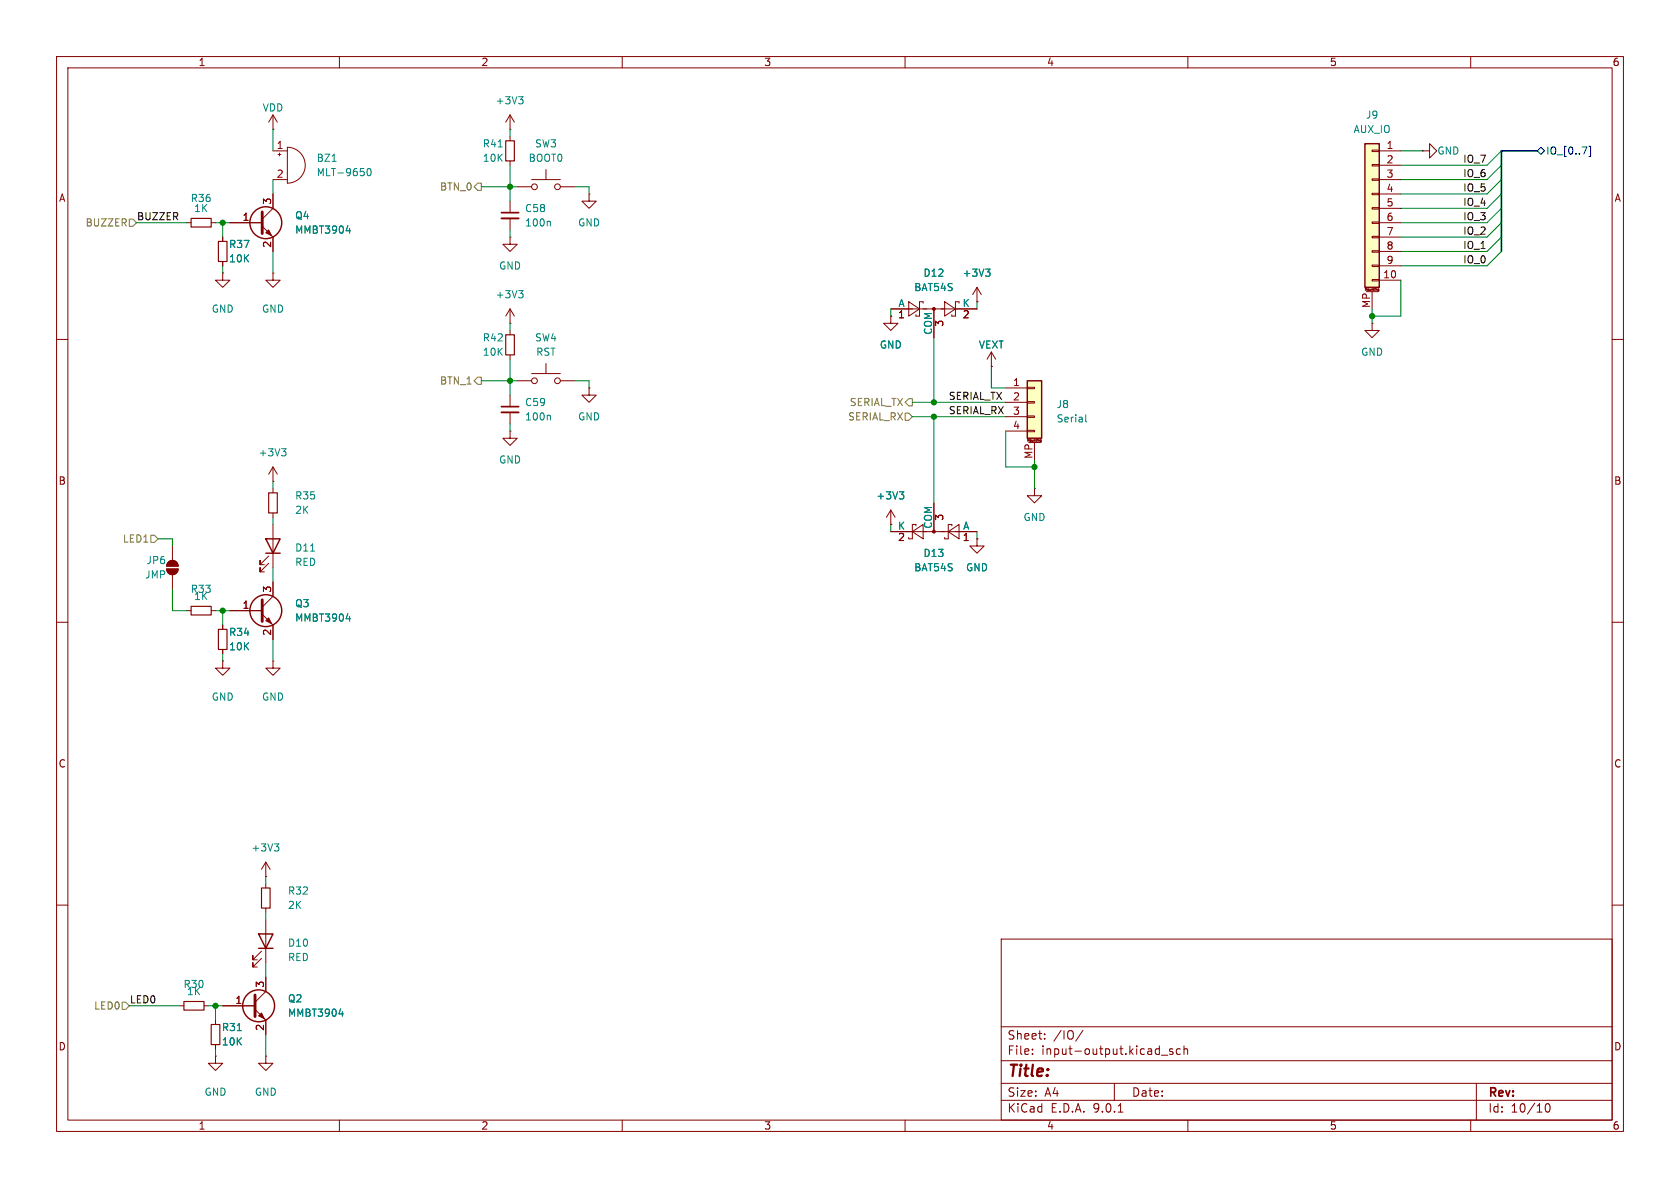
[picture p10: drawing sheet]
<svg xmlns="http://www.w3.org/2000/svg" width="297mm" height="210mm" viewBox="0 0 297 210" stroke-linecap="round" stroke-linejoin="round" font-family="sans-serif">
<path d="M0 0h297v210h-297z" fill="#fff" stroke="#fff" stroke-width=".18"/>
<g fill="none" stroke="#840000" stroke-width=".18">
<path d="M10 10h277v190h-277zM12 12h273v186h-273zM60 10v2M110 10v2M160 10v2M210 10v2M260 10v2M33 39.4h.8M37.3 39.4h.8M40.6 39.4h5.8M48.3 22.9h.1M48.3 20.3l-.8 1.3"/>
<path d="M48.3 20.3l.7 1.3M48.3 20.3v2.6M48.3 34.3v2.5l-1.9 1.9M90.2 22.9h.1M90.2 20.3v2.6M90.2 24.1v.8M90.2 28.4v.8M90.2 35.6v2M90.2 38.6v2M90.2 20.3l-.8 1.3M90.2 20.3l.7 1.3M91.4 33h2.6"/>
<path d="M94 31.8h5.1M96.5 30v1.8M99.1 33h2.5M104.1 34.3v1.3h1.3l-1.3 1.2-1.2-1.2h1.2M104.1 34.3h.1M39.4 48.3v1.2h1.2l-1.2 1.3-1.3-1.3h1.3M39.4 48.3h.1M46.4 40l1.9 1.9v2.6M48.3 48.3v1.2h1.2l-1.2 1.3-1.3-1.3h1.3M48.3 48.3h.1M90.2 41.9v1.3h1.2l-1.2 1.3-1.3-1.3h1.3M90.2 41.9h.1"/>
<path d="M90.2 57.2h.1M90.2 54.6v2.6M90.2 58.4v.8M90.2 54.6l-.8 1.3M90.2 54.6l.7 1.3M157.5 55.9v1.3h1.2l-1.2 1.2-1.3-1.2h1.3M157.5 55.9h.1M157.5 54.6h15.2M160.7 53.3l1.9 1.3-1.9 1.3zM163.2 53.6v-.3h-.6v2.6h-.7v-.3M165.1 54.6v5.1M167 53.3l1.9 1.3-1.9 1.3z"/>
<path d="M169.5 53.6v-.3h-.6v2.6h-.6v-.3M172.7 53.3h.1M172.7 50.8l-.7 1.3M172.7 50.8l.8 1.3M172.7 50.8v2.5M10 60h2M90.2 76.2v1.3h1.2l-1.2 1.2-1.3-1.2h1.3M90.2 76.2h.1M90.2 62.7v.8M90.2 69.9v2M90.2 72.9v2M91.4 67.3h2.6"/>
<path d="M94 66h5.1M96.5 64.3v1.7M99.1 67.3h2.5M104.1 68.6v1.3h1.3l-1.3 1.2-1.2-1.2h1.2M104.1 68.6h.1M175.3 64.8h.1M175.3 62.2l-.8 1.3M175.3 62.2l.7 1.3M175.3 62.2v2.6M285 60h2M48.3 85.1h.1M48.3 82.6v2.5"/>
<path d="M48.3 86.4v.7M48.3 90.7v.7M48.3 82.6l-.8 1.2M48.3 82.6l.7 1.2M157.5 92.7h.1M157.5 90.2l-.8 1.2M157.5 90.2l.7 1.2M157.5 90.2v2.5M157.5 94h15.2M161.3 94l1.9-1.3v2.6zM161.9 93v-.3h-.6v2.6h-.6v-.3M165.1 88.9v5.1"/>
<path d="M167.6 94l1.9-1.3v2.6zM168.3 93v-.3h-.7v2.6h-.6v-.3M172.7 95.3v1.2h1.3l-1.3 1.3-1.3-1.3h1.3M172.7 95.3h.1M10 110h2M33 108h.8M37.3 108h.8M39.4 116.8v1.3h1.2l-1.2 1.3-1.3-1.3h1.3M39.4 116.8h.1M48.3 116.8v1.3h1.2l-1.2 1.3-1.3-1.3h1.3M48.3 116.8h.1M285 110h2"/>
<path d="M10 160h2M177 166h108v32h-108zM285 160h2M38.1 186.7v1.3h1.3l-1.3 1.2-1.3-1.2h1.3M38.1 186.7h.1M38.1 180.3v.8M38.1 184.7v.7M47 186.7v1.3h1.3l-1.3 1.2-1.3-1.2h1.3M47 186.7h.1M60 198v2M110 198v2M160 198v2"/>
<path d="M177 194.5h108M177 191.5h108M177 187.5h108M177 181.5h108M182.5 186.3v.1M182.5 185.5v.1M184.7 183.6v.1M184.7 182.8v.1M191.5 182.1l-1.3 2M197 191.5v3M197.7 196.6h.8M205.3 186.5h1.2"/>
<path d="M207.3 185.5l-.3-.1-.3 .2 .1 .2 .5 .2v.3h-.6M208.7 185.5l-.5-.1-.2 .3v.4l.1 .2h.6M209.3 185.5l.2-.1 .4 .1 .1 .9M209.3 184.9v1.5M210 198v2M260 198v2M261 191.5v6.5M273.3 195.2l.2-.1a.81 .81 0 0 1 .6 .6 .81 .81 0 0 1-.3 .8l-.1 .1a.81 .81 0 0 1-.4-1.4z"/>
<circle cx="94.5" cy="33" r=".51"/>
<circle cx="98.6" cy="33" r=".51"/>
<circle cx="94.5" cy="67.3" r=".51"/>
<circle cx="98.6" cy="67.3" r=".51"/>
</g>
<g fill="none" stroke="#008484" stroke-width=".18">
<path d="M91.7 17.1h.8l-.5 .5M92.2 17.6l.3 .2v.3l-.3 .3M88.1 26h.7M97.1 39.1l.2 .2v.7M61.2 40.8h.8M61.8 40.4v.8M91.7 51.4h.8l-.5 .5M92.2 51.9l.3 .2v.3l-.3 .2M174.2 47.6h.8l-.4 .5M174.8 48.1l.2 .2v.3l-.2 .2M49.8 79.3h.8l-.5 .5M50.3 79.8l.3 .2v.3l-.3 .3"/>
<path d="M97.1 73.4l.2 .2v.6M159 86.9h.8l-.4 .5M159.5 87.4l.3 .3v.3l-.3 .2M41.9 182.2h.8"/>
</g>
<path d="M46.4 37.5v3.8" fill="none" stroke="#840000" stroke-width=".51"/>
<circle cx="47" cy="39.4" r="2.82" fill="none" stroke="#840000" stroke-width=".25"/>
<g fill="#840000" stroke="#840000" stroke-width=".18">
<path d="M47 41.1l.5-.5 .5 1.1z"/>
<circle cx="165.1" cy="94" r=".25"/>
<circle cx="165.1" cy="54.6" r=".25"/>
</g>
<path d="M33.8 38.6h3.5v1.5h-3.5zM89.4 24.9h1.5v3.5h-1.5zM89.4 59.2h1.5v3.5h-1.5zM47.5 87.1h1.5v3.6h-1.5zM33.8 107.2h3.5v1.5h-3.5zM37.3 181.1h1.6v3.6h-1.6z" fill="none" stroke="#840000" stroke-width=".2"/>
<path d="M88.6 37.6h3.1M88.6 71.9h3.1" fill="none" stroke="#840000" stroke-width=".3"/>
<path d="M88.6 38.6h3.1M88.6 72.9h3.1" fill="none" stroke="#840000" stroke-width=".33"/>
<path d="M181.6 67.3h2.5v10.2h-2.5z" fill="#ffffc2"/>
<g fill="none" stroke="#840000" stroke-width=".25">
<path d="M181.6 67.3h2.5v10.2h-2.5zM47 95.3h2.5l-1.2 2.5zM47 97.8h2.5M45.7 165.1h2.6l-1.3 2.5zM45.7 167.6h2.6"/>
<circle cx="47" cy="107.9" r="2.82"/>
<circle cx="45.7" cy="177.8" r="2.82"/>
</g>
<g fill="none" stroke="#840000" stroke-width=".18">
<path d="M48.3 26.7h2.5M48.3 31.8h2.5M49.1 27.3h.6M49.4 27.1v.5M50.8 26a3.2 3.2 0 0 1 3.2 3.2 3.2 3.2 0 0 1-3.2 3.2zM251.5 26.7h1.2v1.2l1.3-1.2-1.3-1.3v1.3M251.5 26.7h.1M39.4 41.9v.8M39.4 46.2v.8M242.6 57.2v1.2h-1.3l1.3 1.3 1.2-1.3h-1.2M242.6 57.2h.1M177.8 68.6h3.8"/>
<path d="M177.8 71.1h3.8M177.8 73.7h3.8M177.8 76.2h3.8M181.6 68.5h1.3v.2h-1.3zM181.6 71h1.3v.2h-1.3zM181.6 73.5h1.3v.3h-1.3zM181.6 76.1h1.3v.2h-1.3zM181.9 78.2h2M182.9 78.2v3.1M183.9 78h.1M183.9 77.8v.2M183.9 77.8h.2v.3h-.2"/>
<path d="M183.9 78h.2M183.9 77.8h.1M29.8 99.4a1.02 1.02 0 0 1 1.1-.3 1.02 1.02 0 0 1 .6 1h-2zM30.5 96.5v2.6M47.5 99.6l-1.5 1.5v-.8v.8h.7M47.5 98.3l-1.5 1.5v-.7v.7h.7M48.3 92.7v7.6M182.9 86.4v1.2h1.2l-1.2 1.3-1.3-1.3h1.3M182.9 86.4h.1M29.5 100.6h2a1.02 1.02 0 0 1-1 1 1.02 1.02 0 0 1-1-1zM30.5 101.6v2.5M39.4 110.5v.8"/>
<path d="M39.4 114.8v.8M40.6 108h5.8M46.4 108.6l1.9 1.9v2.5M48.3 102.9v2.5l-1.9 1.9M47 154.9h.1M47 152.4v2.5M47 156.2v.8M47 152.4l-.8 1.3M47 152.4l.8 1.3M31.7 177.8h.8M36.1 177.8h.7M39.4 177.8h5.7"/>
<path d="M45.1 178.4l1.9 1.9v2.6M46.2 169.4l-1.5 1.5v-.7v.7h.8M46.2 168.1l-1.5 1.6v-.8v.8h.8M47 172.7v2.6l-1.9 1.9M47 160.5v.8M47 162.6v7.6"/>
</g>
<path d="M58.7 28.5h.7M65 29.9l.2-.1a.68 .68 0 0 1 .4 .6 .68 .68 0 0 1-.4 .7l-.2-.2-.1-.3zM191.9 73.3v1.1l.2 .2M54.9 97.4h.7M61.2 109.4h.8M61.8 109v.8M48.5 149.2h.8l-.4 .5M49 149.7l.3 .2v.3l-.3 .2M59.9 179.2h.8M60.5 178.8v.8" fill="none" stroke="#008484" stroke-width=".18"/>
<path d="M46.4 106v3.9M45.1 175.9v3.8" fill="none" stroke="#840000" stroke-width=".51"/>
<g fill="#840000" stroke="#840000" stroke-width=".18">
<path d="M45.7 179.6l.5-.5 .5 1z"/>
<path d="M29.5 100.6h2a1.02 1.02 0 0 1-1 1 1.02 1.02 0 0 1-1-1z"/>
<path d="M29.8 99.4a1.02 1.02 0 0 1 1.1-.3 1.02 1.02 0 0 1 .6 1h-2z"/>
<path d="M47 109.7l.5-.5 .5 1z"/>
</g>
<path d="M38.6 42.7h1.5v3.5h-1.5zM38.6 111.3h1.5v3.5h-1.5zM46.2 157h1.6v3.5h-1.6zM32.5 177h3.6v1.6h-3.6z" fill="none" stroke="#840000" stroke-width=".2"/>
<path d="M241.3 25.4h2.5v25.4h-2.5z" fill="#ffffc2"/>
<path d="M241.3 25.4h2.5v25.4h-2.5z" fill="none" stroke="#840000" stroke-width=".25"/>
<g fill="none" stroke="#840000" stroke-width=".18">
<path d="M40.6 39.4h5.8M48.3 34.3v2.5M242.6 26.5h1.2v.3h-1.2zM242.6 29.1h1.2v.2h-1.2zM242.6 31.6h1.2v.3h-1.2zM242.6 34.2h1.2v.2h-1.2zM242.6 36.7h1.2v.3h-1.2zM242.6 39.2h1.2v.3h-1.2zM243.8 26.7h3.8M243.8 29.2h3.8M243.8 31.8h3.8M243.8 34.3h3.8"/>
<path d="M243.8 36.8h3.8M243.8 39.4h3.8M39.4 41.9v.8M39.4 46.2v.8M48.3 41.9v2.6M157.5 55.9h.1M157.5 54.6h3.8M165.1 54.6v5.1M168.9 54.6h3.8M172.7 53.3h.1M241.6 51.6h2M242.6 41.8h1.2v.2h-1.2z"/>
<path d="M242.6 44.3h1.2v.3h-1.2zM242.6 46.9h1.2v.2h-1.2zM242.6 49.4h1.2v.3h-1.2zM242.6 51.6v3M243.6 51.3h.1M243.6 51.1v.2M243.6 51.3h.2M243.6 51.1h.1M243.6 51.1h.2M243.8 51.1v.3l-.2 .1M243.8 41.9h3.8M243.8 44.5h3.8"/>
<path d="M243.8 47h3.8M243.8 49.5h3.8M175.3 64.8h.1M157.5 92.7h.1M157.5 94h3.8M165.1 88.9v5.1M168.9 94h3.8M172.7 95.3h.1M39.4 110.5v.8M39.4 114.8v.8M40.6 108h5.8M48.3 102.9v2.5"/>
<path d="M48.3 110.5v2.5M39.4 177.8h5.7M47 172.7v2.6M38.1 180.3v.8M38.1 184.7v.7M47 180.3v2.6"/>
</g>
<path d="M22.9 38.7h.6l.6 .7-.6 .6h-.6zM84.5 32.4h.6v1.3h-.6l-.7-.7zM84.5 66.7h.6v1.2h-.6l-.7-.6zM160 73h.7l.6 .7-.6 .6h-.7zM160.7 70.5h.6v1.3h-.6l-.7-.7zM26.7 94.6h.6l.6 .7-.6 .6h-.6zM21.6 177.2h.6l.7 .6-.7 .6h-.6z" fill="none" stroke="#848400" stroke-width=".18"/>
<path d="M271.8 26.7l.6-.7 .6 .7-.6 .6zM279.7 26h.8l-.5 1.2M280.9 25.9h.3v1.8h-.3" fill="none" stroke="#000084" stroke-width=".18"/>
<path d="M271.8 26.7h-6.4v17.8" fill="none" stroke="#000084" stroke-width=".3"/>
<g fill="none" stroke="#008400" stroke-width=".18">
<path d="M24.1 39.4h8.9M38.1 39.4h2.5M39.4 39.4v2.5M48.3 22.9v3.8M48.3 31.8v2.5M85.1 33h6.3M90.2 22.9v1.2M90.2 29.2v6.4M101.6 33h2.5v1.3M247.6 26.7h3.9M265.4 39.4l-2.5 2.5h-15.3M265.4 29.2l-2.5 2.6h-15.3"/>
<path d="M265.4 26.7l-2.5 2.5h-15.3M265.4 36.8l-2.5 2.6h-15.3M265.4 34.3l-2.5 2.5h-15.3M265.4 31.8l-2.5 2.5h-15.3M39.4 47v1.3M48.3 44.5v3.8M90.2 40.6v1.3M90.2 57.2v1.2M157.5 54.6v1.3M165.1 59.7v11.4M172.7 53.3v1.3M242.6 54.6v2.6"/>
<path d="M247.6 49.5v6.4h-5M265.4 41.9l-2.5 2.6h-15.3M265.4 44.5l-2.5 2.5h-15.3M85.1 67.3h6.3M90.2 63.5v6.4M90.2 74.9v1.3M101.6 67.3h2.5v1.3M161.3 73.7h16.5M161.3 71.1h16.5M165.1 73.7v15.2M175.3 64.8v3.8h2.5M177.8 76.2v6.4h5.1"/>
<path d="M27.9 95.3h2.6v1.2M48.3 85.1v1.3M48.3 91.4v1.3M157.5 92.7v1.3M172.7 94v1.3M182.9 81.3v5.1M30.5 104.1v3.9h2.5M38.1 108h2.5M39.4 108v2.5M39.4 115.6v1.2M48.3 100.3v2.6M48.3 113v3.8"/>
<path d="M47 154.9v1.3M22.9 177.8h8.8M36.8 177.8h2.6M38.1 177.8v2.5M47 161.3v1.3M47 170.2v2.5M38.1 185.4v1.3M47 182.9v3.8"/>
</g>
<path d="M61.2 40.8h.8M61.8 40.4v.8M174.2 47.6h.8l-.4 .5M174.8 48.1l.2 .2v.3l-.2 .2M159 86.9h.8l-.4 .5M159.5 87.4l.3 .3v.3l-.3 .2M61.2 109.4h.8M61.8 109v.8M59.9 179.2h.8M60.5 178.8v.8M41.9 182.2h.8" fill="none" stroke="#008484" stroke-width=".18"/>
<g fill="#008400" stroke="#008400" stroke-width=".18">
<circle cx="90.2" cy="67.3" r=".46"/>
<circle cx="90.2" cy="33" r=".46"/>
<circle cx="242.6" cy="55.9" r=".46"/>
<circle cx="182.9" cy="82.6" r=".46"/>
<circle cx="165.1" cy="73.7" r=".46"/>
<circle cx="165.1" cy="71.1" r=".46"/>
<circle cx="38.1" cy="177.8" r=".46"/>
<circle cx="39.4" cy="108" r=".46"/>
<circle cx="39.4" cy="39.4" r=".46"/>
</g>
<text font-size="2.8" fill="#840000" x="178" y="190.9">Title:</text>
<g font-size="2.1" fill="#840000">
<text x="178" y="184">Sheet:</text>
<text x="186.2" y="184">/IO/</text>
<text x="178" y="186.7">File:</text>
<text x="184.1" y="186.7">input-output.kicad_sch</text>
<text x="178" y="196.9">KiCad</text>
<text x="178" y="194.1">Size:</text>
<text x="184.7" y="194.1">A4</text>
<text x="185.7" y="196.9">E.D.A.</text>
<text x="193.3" y="196.9">9.0.1</text>
<text x="200" y="194.1">Date:</text>
<text x="263" y="194.3">Rev:</text>
<text x="263" y="196.9">Id:</text>
<text x="267.1" y="196.9">10/10</text>
</g>
<g font-size="1.8" fill="#840000">
<text x="35" y="11.9">1</text>
<text x="85" y="11.9">2</text>
<text x="135" y="11.9">3</text>
<text x="185" y="11.9">4</text>
<text x="235" y="11.9">5</text>
<text x="285" y="11.9">6</text>
<text x="48.8" y="26.4">1</text>
<text x="245" y="26.4">1</text>
<text x="245" y="29">2</text>
<text x="10.3" y="35.9">A</text>
<text x="48.8" y="31.5">2</text>
<text x="245" y="31.5">3</text>
<text x="245" y="34">4</text>
<text x="285.3" y="35.9">A</text>
<text x="42.8" y="39.1">1</text>
<text x="48" y="36.3" transform="rotate(-90 48 36.3)">3</text>
<text x="245" y="36.6">5</text>
<text x="245" y="39.1">6</text>
<text x="245" y="41.7">7</text>
<text x="48" y="43.9" transform="rotate(-90 48 43.9)">2</text>
<text x="245" y="44.2">8</text>
<text x="245" y="46.7">9</text>
<text x="244.4" y="49.3">10</text>
<text x="158.7" y="56.6">1</text>
<text x="167.1" y="57.9" transform="rotate(-90 167.1 57.9)">3</text>
<text x="170.1" y="56.6">2</text>
<text x="242.3" y="54.5" transform="rotate(-90 242.3 54.5)">MP</text>
<text x="179" y="68.3">1</text>
<text x="179" y="70.9">2</text>
<text x="179" y="73.4">3</text>
<text x="179" y="75.9">4</text>
<text x="182.6" y="81.2" transform="rotate(-90 182.6 81.2)">MP</text>
<text x="10.3" y="85.9">B</text>
<text x="285.3" y="85.9">B</text>
<text x="158.7" y="96">2</text>
<text x="167.1" y="92.1" transform="rotate(-90 167.1 92.1)">3</text>
<text x="170.1" y="96">1</text>
<text x="42.8" y="107.7">1</text>
<text x="48" y="104.8" transform="rotate(-90 48 104.8)">3</text>
<text x="48" y="112.5" transform="rotate(-90 48 112.5)">2</text>
<text x="10.3" y="135.9">C</text>
<text x="285.3" y="135.9">C</text>
<text x="41.5" y="177.5">1</text>
<text x="46.7" y="174.7" transform="rotate(-90 46.7 174.7)">3</text>
<text x="10.3" y="185.9">D</text>
<text x="46.7" y="182.3" transform="rotate(-90 46.7 182.3)">2</text>
<text x="285.3" y="185.9">D</text>
<text x="35" y="199.9">1</text>
<text x="85" y="199.9">2</text>
<text x="135" y="199.9">3</text>
<text x="185" y="199.9">4</text>
<text x="235" y="199.9">5</text>
<text x="285" y="199.9">6</text>
</g>
<g font-size="1.8" fill="#008484">
<text x="46.3" y="19.9">VDD</text>
<text x="87.5" y="18.6">+3V3</text>
<text x="239.2" y="23.7">AUX_IO</text>
<text x="241.4" y="21.2">J9</text>
<text x="55.9" y="28.8">BZ1</text>
<text x="85.3" y="26.3">R41</text>
<text x="85.3" y="28.8">10K</text>
<text x="93.4" y="28.8">BOOT0</text>
<text x="94.5" y="26.3">SW3</text>
<text x="254" y="27.5">GND</text>
<text x="33.6" y="35.9">R36</text>
<text x="55.9" y="31.3">MLT-9650</text>
<text x="34.2" y="37.7">1K</text>
<text x="52.1" y="39">Q4</text>
<text x="52.1" y="41.5">MMBT3904</text>
<text x="92.7" y="40.2">100n</text>
<text x="92.7" y="37.7">C58</text>
<text x="102.1" y="40.2">GND</text>
<text x="40.4" y="44">R37</text>
<text x="40.4" y="46.6">10K</text>
<text x="88.1" y="47.9">GND</text>
<text x="87.5" y="52.9">+3V3</text>
<text x="161.5" y="51.7">BAT54S</text>
<text x="163.2" y="49.1">D12</text>
<text x="170.1" y="49.1">+3V3</text>
<text x="37.3" y="55.5">GND</text>
<text x="46.2" y="55.5">GND</text>
<text x="158.7" y="54.4">A</text>
<text x="164.8" y="59.3" transform="rotate(-90 164.8 59.3)">COM</text>
<text x="170.1" y="54.4">K</text>
<text x="85.3" y="60.6">R42</text>
<text x="85.3" y="63.1">10K</text>
<text x="94.5" y="60.6">SW4</text>
<text x="94.7" y="63.1">RST</text>
<text x="155.4" y="61.8">GND</text>
<text x="173" y="61.8">VEXT</text>
<text x="240.5" y="63.1">GND</text>
<text x="92.7" y="72">C59</text>
<text x="92.7" y="74.5">100n</text>
<text x="102.1" y="74.5">GND</text>
<text x="186.7" y="72.3">J8</text>
<text x="186.7" y="74.9">Serial</text>
<text x="45.6" y="80.9">+3V3</text>
<text x="88.1" y="82.1">GND</text>
<text x="52.1" y="88.5">R35</text>
<text x="154.8" y="88.5">+3V3</text>
<text x="52.1" y="91">2K</text>
<text x="158.6" y="93.7">K</text>
<text x="164.8" y="93.6" transform="rotate(-90 164.8 93.6)">COM</text>
<text x="170.2" y="93.7">A</text>
<text x="180.8" y="92.3">GND</text>
<text x="25.8" y="99.9">JP6</text>
<text x="52.1" y="97.7">D11</text>
<text x="52.1" y="100.2">RED</text>
<text x="161.5" y="101.2">BAT54S</text>
<text x="163.2" y="98.7">D13</text>
<text x="170.7" y="101.2">GND</text>
<text x="25.6" y="102.5">JMP</text>
<text x="33.6" y="105">R33</text>
<text x="34.2" y="106.3">1K</text>
<text x="52.1" y="107.5">Q3</text>
<text x="40.4" y="112.6">R34</text>
<text x="52.1" y="110.1">MMBT3904</text>
<text x="40.4" y="115.2">10K</text>
<text x="37.3" y="124.1">GND</text>
<text x="46.2" y="124.1">GND</text>
<text x="44.3" y="150.7">+3V3</text>
<text x="50.8" y="160.9">2K</text>
<text x="50.8" y="158.3">R32</text>
<text x="50.8" y="167.6">D10</text>
<text x="50.8" y="170.1">RED</text>
<text x="32.3" y="174.9">R30</text>
<text x="32.9" y="176.1">1K</text>
<text x="50.8" y="177.4">Q2</text>
<text x="50.8" y="179.9">MMBT3904</text>
<text x="39.1" y="182.5">R31</text>
<text x="39.1" y="185">10K</text>
<text x="36.1" y="193.9">GND</text>
<text x="45" y="193.9">GND</text>
</g>
<g font-size="1.8">
<text x="258.6" y="28.9">IO_7</text>
<text x="258.6" y="31.4">IO_6</text>
<text x="258.6" y="33.9">IO_5</text>
<text x="24.1" y="39">BUZZER</text>
<text x="258.6" y="36.5">IO_4</text>
<text x="258.6" y="41.6">IO_2</text>
<text x="258.6" y="39">IO_3</text>
<text x="258.6" y="44.1">IO_1</text>
<text x="258.6" y="46.6">IO_0</text>
<text x="167.6" y="70.8">SERIAL_TX</text>
<text x="167.6" y="73.3">SERIAL_RX</text>
<text x="22.9" y="177.5">LED0</text>
</g>
<text font-size="1.8" fill="#000084" x="273.2" y="27.5">IO_[0..7]</text>
<g font-size="1.8" fill="#848400">
<text x="77.7" y="33.9">BTN_0</text>
<text x="15" y="40.2">BUZZER</text>
<text x="77.7" y="68.2">BTN_1</text>
<text x="150.1" y="72">SERIAL_TX</text>
<text x="149.8" y="74.5">SERIAL_RX</text>
<text x="21.6" y="96.1">LED1</text>
<text x="16.5" y="178.7">LED0</text>
</g>
<g font-size=".5" fill="#840000">
<text x="241.2" y="51.5">Mounting</text>
<text x="181.5" y="78.2">Mounting</text>
</g>
</svg>
